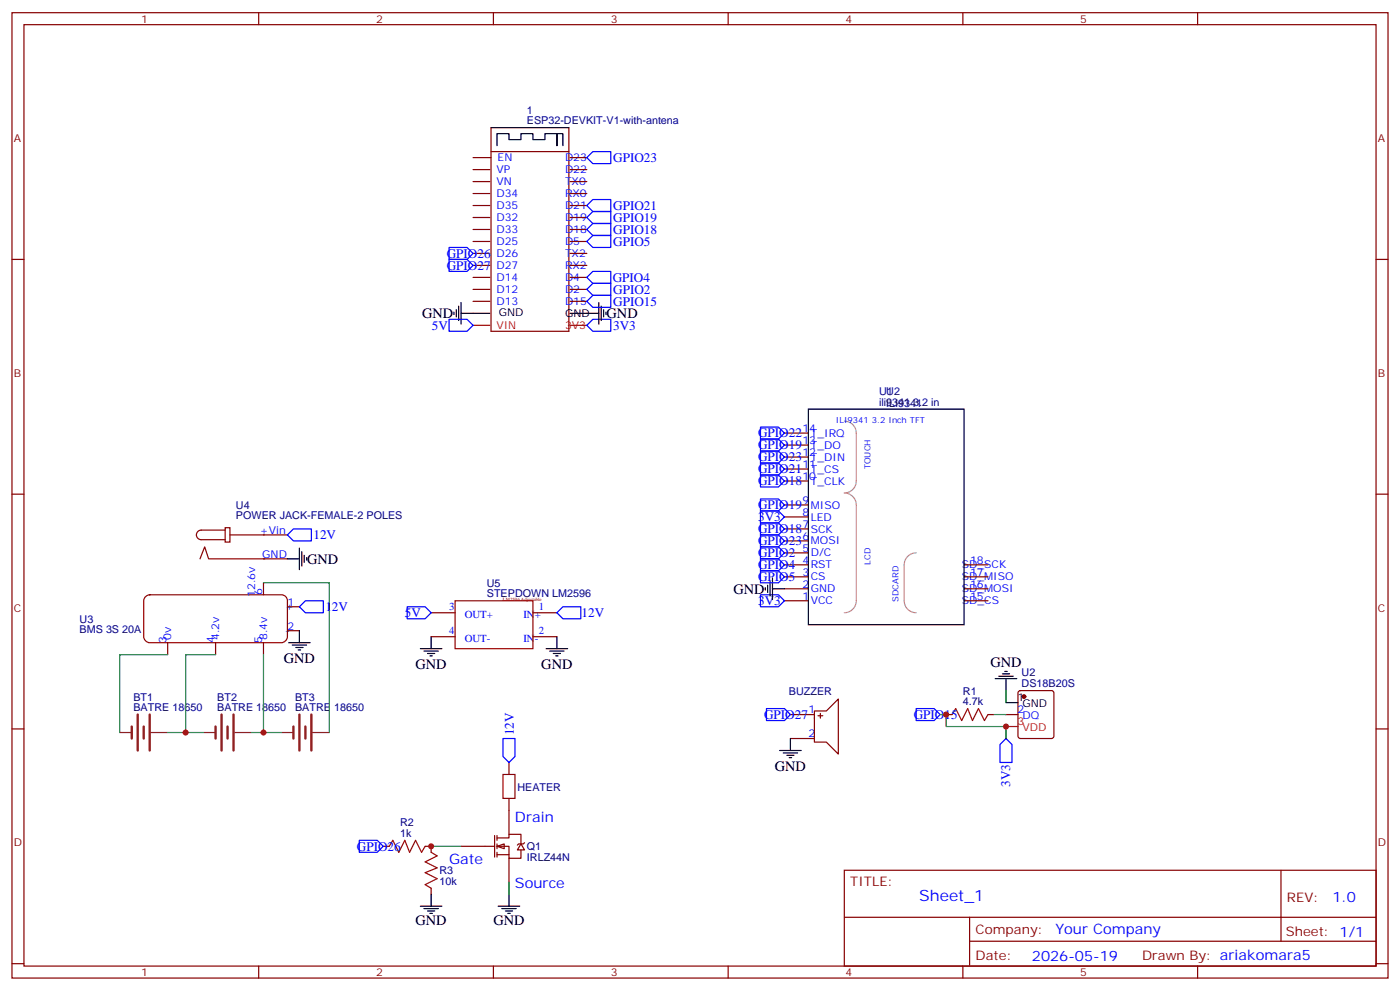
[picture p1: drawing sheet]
<svg xmlns="http://www.w3.org/2000/svg" width="412mm" height="292mm" viewBox="0 0 412 292" stroke-linecap="round" stroke-linejoin="round" font-family="sans-serif">
<g fill="none" stroke="#870000" stroke-width=".35">
<path d="M3.5 3.7h405.4v284.4h-405.4zM7.1 7.3h398.2v277.3h-398.2zM76.2 3.7v3.6M145.3 3.7v3.6M214.5 3.7v3.6M283.6 3.7v3.6M352.8 3.7v3.6M3.5 76.4h3.6M405.3 76.4h3.6M231.1 138.1h7M231.1 134.6h7M231.1 131.1h7"/>
<path d="M231.1 127.6h7M3.5 145.6h3.6M231.1 159.3h7M231.1 155.8h7M231.1 152.3h7M231.1 148.7h7M231.1 141.7h7M405.3 145.6h3.6M231.1 177h7M231.1 173.4h7M231.1 169.9h7M231.1 166.4h7"/>
<path d="M231.1 162.8h7M284 177h7M284 173.4h7M284 169.9h7M284 166.4h7M3.5 214.7h3.6M278.7 210.5h1.8M291 210.5h1.8M296.3 210.5h3.6M300.1 203.6l.5-.2h9.1l.5 .2 .2 .5v12.7l-.2 .5-.5 .2h-9.1l-.5-.2-.2-.5v-12.7zM405.3 214.7h3.6M248.7 256.3h156.6v28.3h-156.6z"/>
<path d="M377.3 256.4v20.8M248.7 270.2h156.5M285.6 277.2h119.6M285.6 270.2v14.1M3.5 283.8h3.6M76.2 284.6v3.5M145.3 284.6v3.5M214.5 284.6v3.5M283.6 284.6v3.5M352.8 284.6v3.5M405.3 283.8h3.6"/>
</g>
<path d="M238.1 120.5h45.9v63.5h-45.9zM296.3 206.9h3.6" fill="none" stroke="#000" stroke-width=".35"/>
<path d="M248.7 124a3.5 3.5 0 0 1 3.5 3.6v14.1a3.5 3.5 0 0 1-3.5 3.5 3.5 3.5 0 0 1 3.5 3.5v28.3a3.5 3.5 0 0 1-3.5 3.5M269.9 162.8a3.5 3.5 0 0 0-3.6 3.6v10.6a3.5 3.5 0 0 0 3.6 3.5" fill="none" stroke="#999" stroke-width=".35"/>
<circle cx="301.6" cy="205.2" r=".53" fill="#870000" stroke="#870000" stroke-width=".35"/>
<path d="M296.3 214h3.6" fill="none" stroke="#f00" stroke-width=".35"/>
<path d="M280.5 210.5l1-1.8 1.8 3.5 1.7-3.5 1.5 3.5 1.7-3.5 1.8 3.5 1-1.7" fill="none" stroke="#a10000" stroke-width=".35"/>
<g fill="#fff" stroke="#870000" stroke-width=".35">
<path d="M146.4 249.3l2.1-.7v1.4z"/>
<path d="M153.5 248.6l1 1.7h-2.1z"/>
</g>
<g fill="none" stroke="#870000" stroke-width=".35">
<path d="M144.6 37.6v60h23v-60M139.3 57h5M139.3 53.5h5M139.3 50h5M139.3 46.4h5.3M144.6 44.7h23M167.9 57h5M167.9 53.5h5M167.9 50h5M167.9 46.4h5M139.3 78.2h5M139.3 74.6h5"/>
<path d="M139.3 71.1h5M139.3 67.6h5M139.3 64.1h5M139.3 60.5h5M167.9 78.2h5M167.9 74.6h5M167.9 71.1h5M167.9 67.6h5M167.9 64.1h5M167.9 60.5h5M139.3 88.8h5M139.3 85.2h5"/>
<path d="M139.3 81.7h5M167.9 88.8h5M167.9 85.2h5M167.9 81.7h5M66.3 155.4h1.4v4.3h-1.4zM66.3 156.1h-7a1.41 1.41 0 0 0-1.4 1.5 1.41 1.41 0 0 0 1.4 1.4h7M67.7 157.6h17M58.9 164.6l1.4-3.5 1.2 3.5h16.4M77.6 171.7v3.5M77.6 164.6h7.1M84.7 178.7h3.5M49.4 189.3v3.5"/>
<path d="M63.5 189.3v3.5M77.6 189.3v3.5M84.7 185.8h3.5M127 180.5h7.1M127 187.5h7.1M157 180.5h7M157 187.5h7M232.8 217.5h7.1M232.8 210.5h7.1M239.9 209.4h3.5l3.5-3.5v16.2l-3.5-3.5h-3.5zM240.9 210.8h1.5M241.7 210.1v1.4"/>
<path d="M149.9 224.6v3.5M149.9 235.2v10.5M112.9 249.3h1.8M125.2 249.3h1.8v1.7M135.8 249.3h9.9M145.7 246.1v6.3M146.4 246.8h3.5v-1.1h3.6v2.9M146.4 249.3h3.5v3.5h3.6v-2.5M146.4 251.7h3.5M146.4 246.1v1.4M146.4 248.6v1.4M146.4 251v1.4"/>
<path d="M149.9 252.8v7.1M154.5 248.2l-.3 .4h-1.4l-.4 .3M127 261.6v1.8"/>
</g>
<path d="M134.1 177h22.9v14.1h-22.9zM148.2 228.1h3.5v7.1h-3.5zM114.7 249.3l1-1.8 1.8 3.5 1.7-3.5 1.4 3.5 1.8-3.5 1.8 3.5 1-1.7M127 251l1.8 1.1-3.6 1.8 3.6 1.7-3.6 1.4 3.6 1.8-3.6 1.8 1.8 1" fill="none" stroke="#a10000" stroke-width=".35"/>
<path d="M77.6 171.7h19.4v44.1M49.4 192.8h-14.1v23M63.5 192.8h-8.8v23M77.6 192.8v23M49.4 215.8h10.6M74.1 215.8h8.8M276.9 210.5h1.8v3.5h17.6v3.5M292.8 210.5h3.5M296.3 203.4v3.5M127 249.3h8.8M149.9 259.9v3.5" fill="none" stroke="#008700" stroke-width=".35"/>
<g fill="none" stroke="#000" stroke-width=".35">
<path d="M144.6 37.6h23M146.4 42.9v-3.5h3.5v1.7h3.6v-1.7h3.5v1.7h3.5v-1.7h3.5v3.5v-3.5h1.8v3.5M133.7 91.9v.7M134.4 91.2v2.1M135.1 90.2v4.2M135.8 92.3h8.5M135.8 89.1v6.4M167.9 92.3h8.5M176.4 89.1v6.4M177.1 90.2v4.2M177.8 91.2v2.1M178.5 91.9v.7"/>
<path d="M84.7 164.6h3.5M88.2 161.4v6.4M88.9 162.5v4.2M89.6 163.5v2.2M90.3 164.3v.7M225.4 173.1v.7M226.1 172.4v2.1M226.8 171.3v4.2M227.5 173.4h3.6M227.5 170.3v6.3M85 189.3h6.4M86.1 190h4.2"/>
<path d="M87.1 190.7h2.2M87.8 191.4h.7M88.2 185.8v3.5M123.8 191.1h6.4M124.9 191.8h4.2M125.9 192.5h2.2M126.6 193.2h.8M127 187.5v3.6M160.9 191.1h6.3M161.9 191.8h4.3M163 192.5h2.1M163.7 193.2h.7"/>
<path d="M164 187.5v3.6M293.2 199.9h6.3M294.2 199.2h4.2M295.3 198.5h2.1M296 197.8h.7M296.3 199.9v3.5M232.8 217.5v3.6M229.7 221.1h6.3M230.7 221.8h4.2M231.8 222.5h2.1M232.5 223.2h.7M123.8 266.9h6.4"/>
<path d="M124.9 267.6h4.2M125.9 268.3h2.2M126.6 269h.8M127 263.4v3.5M146.8 266.9h6.3M147.8 267.6h4.2M148.9 268.3h2.1M149.6 269h.7M149.9 263.4v3.5"/>
</g>
<g fill="none" stroke="#00f" stroke-width=".35">
<path d="M172.9 46.4l1.7-1.7h5.3v3.5h-5.3zM132.3 76.4h5.3l1.7 1.8-1.7 1.7h-5.3zM132.3 72.9h5.3l1.7 1.7-1.7 1.8h-5.3zM172.9 71.1l1.7-1.7h5.3v3.5h-5.3zM172.9 67.6l1.7-1.8h5.3v3.6h-5.3zM172.9 60.5l1.7-1.7h5.3v3.5h-5.3zM174.6 79.9h5.3v3.6h-5.3l-1.7-1.8zM174.6 62.3h5.3v3.5h-5.3l-1.7-1.7zM132.3 94.1h5.3l1.7 1.7-1.7 1.8h-5.3zM172.9 95.8l1.7-1.7h5.3v3.5h-5.3zM172.9 88.8l1.7-1.8h5.3v3.5h-5.3zM172.9 85.2l1.7-1.7h5.3v3.5h-5.3z"/>
<path d="M224 139.9h5.3l1.8 1.8-1.8 1.7h-5.3zM224 136.4h5.3l1.8 1.7-1.8 1.8h-5.3zM224 132.9h5.3l1.8 1.7-1.8 1.8h-5.3zM224 129.3h5.3l1.8 1.8-1.8 1.8h-5.3zM224 125.8h5.3l1.8 1.8-1.8 1.7h-5.3zM84.7 157.6l1.7-1.8h5.3v3.5h-5.3zM224 157.6h5.3l1.8 1.7-1.8 1.8h-5.3zM224 154h5.3l1.8 1.8-1.8 1.8h-5.3zM224 150.5h5.3l1.8 1.8-1.8 1.7h-5.3zM224 147h5.3l1.8 1.7-1.8 1.8h-5.3zM90 177h5.2v3.5h-5.2l-1.8-1.8zM119.9 178.7h5.3l1.8 1.8-1.8 1.7h-5.3z"/>
<path d="M224 175.2h5.3l1.8 1.8-1.8 1.7h-5.3zM224 168.1h5.3l1.8 1.8-1.8 1.8h-5.3zM224 164.6h5.3l1.8 1.8-1.8 1.7h-5.3zM224 161.1h5.3l1.8 1.7-1.8 1.8h-5.3zM164 180.5l1.8-1.8h5.3v3.5h-5.3zM148.2 217.5h3.5v5.3l-1.8 1.8-1.7-1.8zM225.8 208.7h5.3l1.7 1.8-1.7 1.7h-5.3zM269.9 208.7h5.3l1.7 1.8-1.7 1.7h-5.3zM296.3 217.5l1.8 1.8v5.3h-3.5v-5.3zM105.8 247.5h5.3l1.8 1.8-1.8 1.7h-5.3z"/>
</g>
<path d="M139.3 95.8h5M167.9 95.8h5" fill="none" stroke="#f00" stroke-width=".35"/>
<path d="M35.3 215.8h3.5M44.4 215.8h5M60 215.8h3.5M69.1 215.8h5M82.9 215.8h3.5M92.1 215.8h4.9" fill="none" stroke="#8c2424" stroke-width=".35"/>
<path d="M38.8 214v3.5M40.6 210.5v10.6M42.3 214v3.5M44.1 210.5v10.6M63.5 214v3.5M65.3 210.5v10.6M67 214v3.5M68.8 210.5v10.6M86.4 214v3.5M88.2 210.5v10.6M90 214v3.5M91.7 210.5v10.6" fill="none" stroke="#8c2424" stroke-width=".71"/>
<path d="M42.9 175.7l1.2-.5h38.8a1.76 1.76 0 0 1 1.8 1.8v10.5a1.89 1.89 0 0 1-1.8 1.8h-38.8a1.89 1.89 0 0 1-1.8-1.8v-10.5z" fill="none" stroke="#900" stroke-width=".35"/>
<g fill="#c00">
<circle cx="127" cy="249.3" r=".88"/>
<circle cx="278.7" cy="210.5" r=".88"/>
<circle cx="296.3" cy="214" r=".88"/>
<circle cx="54.7" cy="215.8" r=".88"/>
<circle cx="77.6" cy="215.8" r=".88"/>
</g>
<text font-size="4.6" fill="#00f" x="270.8" y="265.4">Sheet_1</text>
<g font-size="4.2">
<text x="124.4" y="93.7">GND</text>
<text x="178.7" y="93.7">GND</text>
<text x="90.5" y="166.1">GND</text>
<text x="216.1" y="174.8">GND</text>
<text x="83.6" y="195.4">GND</text>
<text x="122.4" y="197.2">GND</text>
<text x="159.5" y="197.2">GND</text>
<text x="291.7" y="196.6">GND</text>
<text x="228.2" y="227.2">GND</text>
<text x="122.4" y="272.6">GND</text>
<text x="145.3" y="272.6">GND</text>
</g>
<g font-size="4.2" fill="#00f">
<text x="151.7" y="242.2">Drain</text>
<text x="132.3" y="254.6">Gate</text>
<text x="151.7" y="261.6">Source</text>
<text x="392.5" y="265.6">1.0</text>
<text x="310.9" y="275.2">Your Company</text>
<text x="304" y="283">2026-05-19</text>
</g>
<g font-size="3.9" fill="#00f">
<text x="180.6" y="47.8">GPIO23</text>
<text x="180.6" y="65.4">GPIO19</text>
<text x="180.6" y="61.9">GPIO21</text>
<text x="180.6" y="68.9">GPIO18</text>
<text x="131.6" y="75.9">GPIO26</text>
<text x="180.6" y="72.5">GPIO5</text>
<text x="131.6" y="79.4">GPIO27</text>
<text x="180.5" y="83.1">GPIO4</text>
<text x="180.6" y="86.6">GPIO2</text>
<text x="180.6" y="90.1">GPIO15</text>
<text x="127.2" y="97.1">5V</text>
<text x="180.6" y="97.2">3V3</text>
<text x="223.3" y="128.8">GPIO22</text>
<text x="223.3" y="135.9">GPIO23</text>
<text x="223.3" y="132.4">GPIO19</text>
<text x="223.3" y="142.9">GPIO18</text>
<text x="223.3" y="139.4">GPIO21</text>
<text x="223.3" y="153.5">3V3</text>
<text x="223.3" y="150">GPIO19</text>
<text x="92.3" y="158.8">12V</text>
<text x="223.3" y="160.6">GPIO23</text>
<text x="223.3" y="157.1">GPIO18</text>
<text x="223.3" y="167.6">GPIO4</text>
<text x="223.3" y="164.1">GPIO2</text>
<text x="223.3" y="171.2">GPIO5</text>
<text x="95.9" y="180">12V</text>
<text x="223.3" y="178.2">3V3</text>
<text x="119.2" y="181.8">5V</text>
<text x="171.3" y="181.8">12V</text>
<text x="225.1" y="211.7">GPIO27</text>
<text x="269.2" y="211.7">GPIO15</text>
<text x="151.4" y="216.6" transform="rotate(-90 151.4 216.6)">12V</text>
<text x="297.6" y="231.8" transform="rotate(-90 297.6 231.8)">3V3</text>
<text x="105.1" y="250.5">GPIO26</text>
</g>
<g font-size="3.9" fill="#800">
<text x="250.5" y="260.9">TITLE:</text>
<text x="379.1" y="265.6">REV:</text>
<text x="287.4" y="275.1">Company:</text>
<text x="378.7" y="275.7">Sheet: 1/1</text>
<text x="287.4" y="282.8">Date:</text>
<text x="336.4" y="282.9">Drawn By: ariakomara5</text>
</g>
<g font-size="3.2" fill="#800">
<text x="41.6" y="6.7">1</text>
<text x="110.8" y="6.7">2</text>
<text x="179.9" y="6.7">3</text>
<text x="249.1" y="6.7">4</text>
<text x="318.2" y="6.7">5</text>
<text x="4.1" y="41.8">A</text>
<text x="405.9" y="41.8">A</text>
<text x="4.1" y="111">B</text>
<text x="405.9" y="111">B</text>
<text x="4.1" y="180.1">C</text>
<text x="405.9" y="180.1">C</text>
<text x="4.1" y="249.3">D</text>
<text x="405.9" y="249.3">D</text>
<text x="41.6" y="287.5">1</text>
<text x="110.8" y="287.5">2</text>
<text x="179.9" y="287.5">3</text>
<text x="249.1" y="287.5">4</text>
<text x="318.2" y="287.5">5</text>
</g>
<g font-size="3.2" fill="#000080">
<text x="155.2" y="33.5">1</text>
<text x="155.2" y="36.5">ESP32-DEVKIT-V1-with-antena</text>
<text x="259" y="119.5">ili9341 3.2 in</text>
<text x="259" y="116.4">U1</text>
<text x="261.1" y="119.8">ILI9341</text>
<text x="261.1" y="116.2">U2</text>
<text x="69.5" y="149.8">U4</text>
<text x="69.5" y="152.9">POWER JACK-FEMALE-2 POLES</text>
<text x="143.4" y="172.8">U5</text>
<text x="143.4" y="175.9">STEPDOWN LM2596</text>
<text x="23.5" y="183.5">U3</text>
<text x="23.5" y="186.5">BMS 3S 20A</text>
<text x="300.9" y="202.3">DS18B20S</text>
<text x="300.9" y="199.2">U2</text>
<text x="39.3" y="209.4">BATRE 18650</text>
<text x="39.3" y="206.3">BT1</text>
<text x="64" y="209.4">BATRE 18650</text>
<text x="64" y="206.3">BT2</text>
<text x="86.9" y="209.4">BATRE 18650</text>
<text x="86.9" y="206.3">BT3</text>
<text x="232.4" y="204.6">BUZZER</text>
<text x="283.6" y="207.6">4.7k</text>
<text x="283.6" y="204.6">R1</text>
<text x="152.4" y="232.8">HEATER</text>
<text x="117.8" y="243.4">R2</text>
<text x="117.8" y="246.5">1k</text>
<text x="155.2" y="250.5">Q1</text>
<text x="129.5" y="257.5">R3</text>
<text x="155.2" y="253.6">IRLZ44N</text>
<text x="129.5" y="260.6">10k</text>
</g>
<g font-size="3.2" fill="#00f">
<text x="146.6" y="47.5">EN</text>
<text x="166.4" y="47.5">D23</text>
<text x="146.2" y="51">VP</text>
<text x="166.4" y="51">D22</text>
<text x="146.2" y="58">D34</text>
<text x="146.2" y="54.5">VN</text>
<text x="166.4" y="58">RX0</text>
<text x="166.4" y="54.5">TX0</text>
<text x="146.2" y="65.1">D32</text>
<text x="146.2" y="61.6">D35</text>
<text x="166.4" y="65.1">D19</text>
<text x="166.4" y="61.6">D21</text>
<text x="146.2" y="68.6">D33</text>
<text x="166.4" y="68.6">D18</text>
<text x="146.2" y="75.7">D26</text>
<text x="146.2" y="72.2">D25</text>
<text x="166.4" y="75.7">TX2</text>
<text x="166.4" y="72.2">D5</text>
<text x="146.2" y="82.7">D14</text>
<text x="146.2" y="79.2">D27</text>
<text x="166.4" y="82.7">D4</text>
<text x="166.4" y="79.2">RX2</text>
<text x="146.2" y="89.8">D13</text>
<text x="146.2" y="86.3">D12</text>
<text x="166.4" y="89.8">D15</text>
<text x="166.4" y="86.3">D2</text>
<text x="236.4" y="130.7">13</text>
<text x="236.4" y="127.2">14</text>
<text x="238.8" y="128.6">T_IRQ</text>
<text x="236.4" y="137.8">11</text>
<text x="236.4" y="134.3">12</text>
<text x="238.8" y="135.7">T_DIN</text>
<text x="238.8" y="132.2">T_DO</text>
<text x="236.4" y="141.3">10</text>
<text x="238.8" y="142.7">T_CLK</text>
<text x="238.8" y="139.2">T_CS</text>
<text x="236.4" y="148.4">9</text>
<text x="238.8" y="149.8">MISO</text>
<text x="236.4" y="155.4">7</text>
<text x="236.4" y="151.9">8</text>
<text x="238.8" y="153.3">LED</text>
<text x="76.6" y="157.2">+Vin</text>
<text x="236.4" y="159">6</text>
<text x="238.8" y="160.4">MOSI</text>
<text x="238.8" y="156.8">SCK</text>
<text x="77.3" y="164.3">GND</text>
<text x="236.4" y="166">4</text>
<text x="236.4" y="162.5">5</text>
<text x="238.8" y="167.4">RST</text>
<text x="238.8" y="163.9">D/C</text>
<text x="283.3" y="167.4">SD_SCK</text>
<text x="285.8" y="166">18</text>
<text x="236.4" y="173.1">2</text>
<text x="236.4" y="169.5">3</text>
<text x="238.8" y="171">CS</text>
<text x="283.3" y="171">SD_MISO</text>
<text x="285.8" y="173.1">16</text>
<text x="285.8" y="169.5">17</text>
<text x="75.1" y="175.9" transform="rotate(-90 75.1 175.9)">12.6v</text>
<text x="77.3" y="175.2" transform="rotate(-90 77.3 175.2)">6</text>
<text x="84" y="179.8">+</text>
<text x="84.7" y="178.4">1</text>
<text x="132.3" y="179.8">3</text>
<text x="158.7" y="179.8">1</text>
<text x="236.4" y="176.6">1</text>
<text x="238.8" y="178">VCC</text>
<text x="238.8" y="174.5">GND</text>
<text x="283.3" y="178">SD_CS</text>
<text x="283.3" y="174.5">SD_MOSI</text>
<text x="285.8" y="176.6">15</text>
<text x="84.7" y="185.4">2</text>
<text x="136.9" y="182.1">OUT+</text>
<text x="154.2" y="182.1">IN+</text>
<text x="49" y="189.3" transform="rotate(-90 49 189.3)">3</text>
<text x="50.4" y="188.6" transform="rotate(-90 50.4 188.6)">0v</text>
<text x="63.1" y="189.3" transform="rotate(-90 63.1 189.3)">4</text>
<text x="64.6" y="188.6" transform="rotate(-90 64.6 188.6)">4.2v</text>
<text x="77.3" y="189.3" transform="rotate(-90 77.3 189.3)">5</text>
<text x="78.7" y="188.6" transform="rotate(-90 78.7 188.6)">8.4v</text>
<text x="84" y="186.8">-</text>
<text x="132.3" y="186.8">4</text>
<text x="136.9" y="189.1">OUT-</text>
<text x="154.2" y="189.1">IN-</text>
<text x="158.7" y="186.8">2</text>
<text x="238.1" y="210.1">1</text>
<text x="299.7" y="210.1">2</text>
<text x="301.2" y="211.9">DQ</text>
<text x="238.1" y="217.2">2</text>
</g>
<g font-size="3.2">
<text x="146.9" y="93">GND</text>
<text x="166.4" y="93.3">GND</text>
<text x="299.7" y="206.6">1</text>
<text x="301.2" y="208.4">GND</text>
</g>
<g font-size="3.2" fill="#f00">
<text x="146.2" y="96.9">VIN</text>
<text x="166.4" y="96.9">3V3</text>
<text x="299.7" y="213.6">3</text>
<text x="301.2" y="215.4">VDD</text>
</g>
<g font-size="2.5" fill="#00f">
<text x="246.2" y="124.7">ILI9341 3.2 Inch TFT</text>
<text x="256.4" y="138.3" transform="rotate(-90 256.4 138.3)">TOUCH</text>
<text x="256.4" y="166.4" transform="rotate(-90 256.4 166.4)">LCD</text>
<text x="264.7" y="177.2" transform="rotate(-90 264.7 177.2)">SDCARD</text>
</g>
<text font-size="1.4" fill="#840000" x="148.2" y="177">LM2596 Adjustable</text>
</svg>
